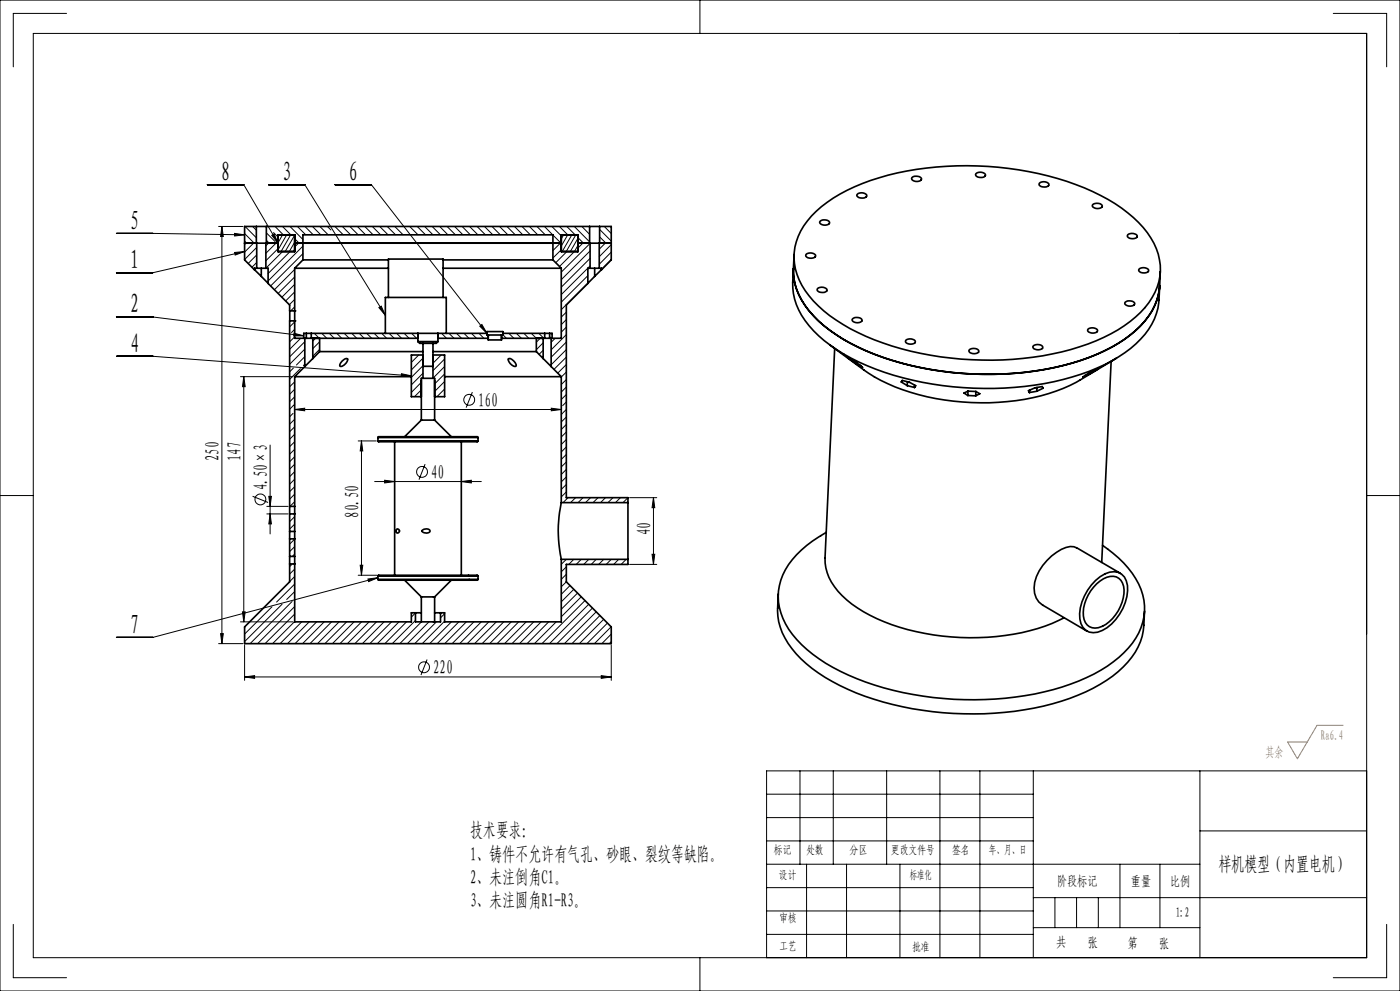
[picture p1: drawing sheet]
<svg xmlns="http://www.w3.org/2000/svg" width="420mm" height="297mm" viewBox="0 0 420 297" stroke-linecap="round" stroke-linejoin="round" font-family="sans-serif">
<g fill="none" stroke="#000" stroke-width=".3">
<path d="M0 0h420v297h-420zM10 10h400v277h-400zM20 4h-16v16M210 0v10M400 4h16v16M62.2 55.3h10.9l10.3 17.6M80.5 55.3h10.9l24.2 39.2M100.5 55.3h10.9l34.7 44.6M34.9 70l38.5 .4M65.6 67.9h7.3M66.6 67.9l.4 3h-.8zM66.6 67.9v125"/>
<path d="M70.4 70l3 .4-3 .3zM70.4 75.7l3-.3-2.8 1zM73.4 75.4l-27.5 6.3h-11M73.4 72.2l.6 .7M73.4 70l2.9 2.9M73.5 67.9l3.4 3.4M73.8 72.9l-.4 .4M75.8 67.9l1.1 1.1M76.1 72.9l-2.7 2.6M77 76.4l-2.5 2.5M77 78.7l-1.4 1.4M77 74.2l-3.6 3.6"/>
<path d="M79.9 72l.9 .9M79.9 69.8l2.6 2.6M80.5 72.9l-.7 .8M81.5 70.5l.7-.4 1.2 2.8zM82.1 69.7l1.3 1.3M82.5 67.9l2.5 2.5M82.8 72.9l-3 3M83.4 74.5l-3.6 3.6M83.5 70.4l-.1 .3M84.7 67.9l2.5 2.5-2.9 5M84.8 75.4l-5 5M84.8 70.4l-1.2 2"/>
<path d="M86 70.4l-2.6 4.5M87 67.9l3.9 3.9M87 75.4l-6.6 6.6M88.4 71.5l1.3 1.4M88.4 70.5l-2.9 4.9M88.4 72.6l-1.6 2.8M88.4 74.7l-.4 .7M89.2 67.9l2.5 2.5M89.5 72.9l-1.1 1.1M90.9 73.8l-10.5 10.4M90.9 76l-9.7 9.7M91.5 67.9l2.5 2.5"/>
<path d="M93.7 67.9l2.5 2.5M96 67.9l2.5 2.5M98.2 67.9l1.1 1M100.5 67.9l2.5 2.5M102.7 67.9l2.5 2.5M105 67.9l2.5 2.5M107.2 67.9l2.5 2.5M109.4 67.9l2.5 2.5M111.7 67.9l2.5 2.5M113.9 67.9l2.5 2.5M116.2 67.9l2.5 2.5M118.4 67.9l2.5 2.5"/>
<path d="M122.9 67.9l2.5 2.5M125.2 67.9l2.5 2.5M127.4 67.9l2.5 2.5M129.6 67.9l2.6 2.5M131.9 67.9l2.5 2.5M134.1 67.9l2.5 2.5M136.4 67.9l2.5 2.5M138.6 67.9l2.5 2.5M140.9 67.9l2.5 2.5M143.1 67.9l2.5 2.5M145.3 67.9l2.5 2.5M147.6 67.9l2.5 2.5"/>
<path d="M149.9 67.9l2.5 2.5M152.1 67.9l2.5 2.5M154.3 67.9l2.5 2.5M156.6 67.9l2.5 2.5M158.8 67.9l2.5 2.5M161.1 67.9l2.5 2.5M163.3 67.9l2.5 2.5M165.6 67.9l2.8 2.8M165.9 72.7l.2 .2M165.9 70.4l2.4 2.5M167.8 67.9l2.5 2.5-1.9 3.3M168.1 72.9l-2.2 2.2"/>
<path d="M168.4 74.9l-2.5 2.4M169.1 70.4l-.7 1.2M170 67.9l2.5 2.5M170.1 75.4l-3.4 3.3M171.6 70.4l-2.9 5M172.3 67.9l4.6 4.6M172.8 70.4l-2.9 5M173.4 73.5l-1.1 1.9-4.4 4.5M173.4 71.2l1.6 1.7M173.4 71.4l-2.3 4M174.6 67.9l2.3 2.3M174.8 72.9l-1.4 1.4"/>
<path d="M176.8 67.9l.1 .1M177 73l-8.6 8.6M177 75.2l-8.6 8.6M177 77.4l-8.6 8.7M177 79.7l-8.6 8.6M179.9 71l1.9 1.9M179.9 68.8l3.5 3.4M181.3 67.9l2.1 2.1M181.6 72.9l-1.8 1.8M183.4 73.3l-3.6 3.6M183.4 75.6l-3.6 3.6M183.4 77.8l-3 2.9"/>
<path d="M34.9 95h11l45.2 5.6M88.2 99.9l2.9 .7-3 .1zM88.4 80.7l-6.1 6.1M88.4 83l-5 4.9M88.4 85.2l-3.8 3.9M88.4 87.5l-2.7 2.7M88.4 89.7l-1.6 1.6M88.4 92l-1.2 1.2M88.4 96.5l-1.5 1.5M88.4 98.7l-.9 1M94.3 99.9l1.5 1.5M96.5 99.9l1.5 1.5"/>
<path d="M98.8 99.9l1.5 1.5M101 99.9l1.5 1.5M103.3 99.9l1.5 1.5M105.5 99.9l1.5 1.5M107.8 99.9l1.5 1.5M110 99.9l1.5 1.5M112.3 99.9l1.4 1.5M113.7 92.2l.7-.4 1.2 2.7zM114.5 99.9l1.5 1.5M116.7 99.9l1.6 1.5M119 99.9l1.5 1.5M121.2 99.9l1.5 1.5"/>
<path d="M123.5 99.9l1.5 1.5M132.5 99.9l1.4 1.5M134.7 99.9l1.5 1.5M136.9 99.9l1.6 1.5M139.2 99.9l1.5 1.5M141.4 99.9l1.5 1.5M143.7 99.9l1.5 1.5M143.9 97.8l.7-.5 1.5 2.6zM146 99.9l.1 .1M152.6 99.9l1.6 1.5M154.9 99.9l1.5 1.5M157.2 99.9l1.4 1.5"/>
<path d="M159.4 99.9l1.5 1.5M161.6 99.9l1.6 1.5M169.9 93.6l-1.5 1.4M169.9 95.8l-1.5 1.5M169.9 98l-1.5 1.6M176.4 82.6l-8 8M176.4 84.8l-8 8M35 106.8h10.9l77.5 5.8M72.1 112.9h15.8M73.1 112.9l.5 3h-.9zM73.1 112.9v73.5M88 110.3l-1.1 1.1"/>
<path d="M88.4 101l-1.5 1.4M88.4 114.4l-1.5 1.5M88.4 116.7l-1.5 1.5M88.4 118.9l-1.5 1.5M90.1 110.5l-3.2 3.2M90.2 101.4l-3.3 3.3M91.1 101.2l.2 .2M91.4 102.4l-4.5 4.6M91.4 104.6l-4.5 4.6M91.4 106.9l-2.5 2.5M91.4 109.1l-.4 .5M93.4 101.2l.2 .2"/>
<path d="M94.7 101.4l-.9 .8M95.9 102.4l-2.1 2.1M95.9 104.7l-2.1 2M120.4 112l3 .6-3 .2zM125.6 106.4l-2.2 2.2M126.4 116.8l-2 2.1M126.4 114.6l-3 3M126.9 109.6l-3.5 3.5M126.9 111.9l-3.5 3.5M126.9 107.3l-3.5 3.6M130.1 106.4l-.2 .2M131.4 101.1l.3 .3"/>
<path d="M132.4 106.4l-2.5 2.5M133.4 107.6l-3.5 3.5M133.4 112.1l-3 3M133.4 114.3l-3 3M133.4 116.6l-2.3 2.3M133.4 109.9l-3.5 3.4M133.4 118.8l-.1 .1M141.7 117.5l-1.9 4.7M146.4 100.4h.1M150.8 100.3l1.1 1.1M162.1 101.4l-1.2 1.1M162.9 105l-1.2 1.2"/>
<path d="M162.9 107.2l-.1 .1M162.9 102.7l-2 2.1M164.9 100.9l.5 .5M166.5 101.4l-1.2 1.2M169.9 100.3l-4.6 4.5M169.9 102.5l-4.6 4.6M169.9 104.8l-4.6 4.5M169.9 107l-3.7 3.7M169.9 109.3l-2.6 2.5M169.9 111.5l-1.5 1.5M169.9 113.8l-1.5 1.4M169.9 116l-1.5 1.5"/>
<path d="M169.9 118.2l-1.5 1.5M81 133.4v26.6M87.9 121.7l-1 1M87.9 123.9l-1 1M88.4 125.7l-1.5 1.4M88.4 127.9l-1.5 1.5M88.4 130.1l-1.5 1.6M88.4 132.4l-1.5 1.5M88.4 134.7l-1.5 1.4M88.4 136.9l-1.5 1.5M88.4 139.1l-1.5 1.5M88.4 121.2l-.4 .4"/>
<path d="M88.4 122.7l3-.4v.8zM88.4 122.7h80M107.5 132.1h5.4M108.4 132.1l.4 3h-.7zM108.4 132.1v40.3M127.5 139.1l-1.8 4.7M165.4 122.3l3 .4-3 .4zM168.7 123.9l-.3 .3M169.9 120.5l-1.1 1.1M169.9 125l-1.5 1.5M169.9 127.2l-1.5 1.5M169.9 129.5l-1.5 1.5"/>
<path d="M169.9 131.7l-1.5 1.5M169.9 133.9l-1.5 1.6M169.9 136.2l-1.5 1.5M169.9 138.5l-1.5 1.4M169.9 122.7l-1 1M0 148.5h10M75.8 148.7l4.6 1.9M80 154h6.4M80 151.8h6.4M80.6 148.8h.8l-.4 3zM81 154l.4 3h-.8zM87 154l-.1 .1"/>
<path d="M88.4 141.4l-1.5 1.5M88.4 143.6l-1.5 1.5M88.4 145.9l-1.5 1.5M88.4 148.1l-1.5 1.5M88.4 150.4l-1.4 1.4M88.4 154.8l-1.5 1.5M88.4 157.1l-1.5 1.5M112.4 144.3h32M115.4 143.9l3 .4-3 .4zM138.4 144.3l3-.4v.8zM169.9 140.7l-1.5 1.5M169.9 142.9l-1.5 1.5"/>
<path d="M169.9 145.2l-1.5 1.5M169.9 147.4l-1.5 1.5M170.4 149.2l-1.5 1.4M172.7 149.2l-1.5 1.4M174.9 149.2l-1.5 1.4M177.2 149.2l-1.6 1.4M179.4 149.2l-1.5 1.4M181.6 149.2l-1.4 1.4M183.9 149.2l-1.5 1.4M186.1 149.2l-1.5 1.4M188.4 149.2l-1.5 1.4M188.9 149.2h8.1"/>
<path d="M196 149.2l.4 2.9h-.8zM196 149.2v20M410 148.5h10M87.7 169l-.8 .8M88.4 166l-.7 .8M88.4 172.8l-1.5 1.5M88.4 170.6l-1.5 1.4M88.4 161.6l-1.5 1.5M88.4 163.8l-1.5 1.5M88.4 177.3l-2.4 2.4M88.4 175l-5.4 5.4M107.5 172.4h5.6"/>
<path d="M108.1 169.4h.7l-.4 3zM110.4 173.5l3-.4-2.8 1.2zM113.4 173.1l-67.5 17.9h-11M169.9 174.4l-1.5 1.5M169.9 172.1l-1.5 1.5M169.9 169.9l-1.5 1.5M169.9 167.6l-1.5 1.5M171 175.5l-2.6 2.6M172.1 176.6l-3.7 3.8M172.1 167.6l-1.5 1.6M173.2 177.8l-4.8 4.8M174.4 178.9l-6 6"/>
<path d="M174.4 167.6l-1.5 1.6M175.5 180l-12.9 12.9M176.6 167.6l-1.5 1.6M178.9 167.6l-1.5 1.6M181.1 167.6l-1.5 1.6M183.4 167.6l-1.5 1.6M185.6 167.6l-1.5 1.6M187.9 167.6l-1.6 1.6M188.9 169.2h8.1M195.6 166.1h.8l-.4 3.1zM65.6 192.9h7.3M66.2 189.9h.8l-.4 3z"/>
<path d="M72.1 186.4h15.8M72.7 183.4h.9l-.5 3zM73.4 193.4v10.5M81.6 181.9l-8.2 8.1M84.6 181.1l-11.2 11.2M87.6 180.3l-12.6 12.6M88.4 181.8l-11.1 11.1M88.4 186.3l-6.6 6.6M88.4 184l-8.9 8.9M90.5 186.4l-6.5 6.5M92.8 186.4l-6.5 6.5M95 186.4l-6.5 6.5"/>
<path d="M97.3 186.4l-6.5 6.5M99.5 186.4l-6.5 6.5M101.7 186.4l-6.4 6.5M104 186.4l-6.5 6.5M106.2 186.4l-6.5 6.5M108.5 186.4l-6.5 6.5M110.7 186.4l-6.5 6.5M113 186.4l-6.5 6.5M115.2 186.4l-6.5 6.5M117.5 186.4l-6.6 6.5M119.7 186.4l-6.5 6.5M122 186.4l-6.5 6.5"/>
<path d="M124.6 185.9l-6.9 7M124.6 183.7l-1.2 1.3M126.4 186.4l-6.5 6.5M128.1 197.7l-1.8 4.6M128.7 186.4l-6.5 6.5M130.9 186.4l-6.5 6.5M133.4 183.9l-1.2 1.3M133.4 186.2l-6.7 6.7M135.4 186.4l-6.5 6.5M137.7 186.4l-6.5 6.5M139.9 186.4l-6.5 6.5M142.2 186.4l-6.6 6.5"/>
<path d="M144.4 186.4l-6.5 6.5M146.6 186.4l-6.4 6.5M148.9 186.4l-6.5 6.5M151.1 186.4l-6.5 6.5M153.4 186.4l-6.5 6.5M155.6 186.4l-6.5 6.5M157.9 186.4l-6.5 6.5M160.1 186.4l-6.5 6.5M162.3 186.4l-6.4 6.5M164.6 186.4l-6.5 6.5M166.9 186.4l-6.6 6.5M176.6 181.1l-11.7 11.8"/>
<path d="M177.7 182.2l-10.6 10.7M178.9 183.4l-9.6 9.5M180 184.5l-8.4 8.4M181.1 185.6l-7.3 7.3M182.2 186.7l-6.1 6.2M183.3 187.9l-5 5M183.4 193.4v10.5M183.4 192.3l-.6 .6M183.4 190l-2.8 2.9M73.4 202.9l3-.4v.8zM73.4 202.9h110M180.4 202.5l3 .4-3 .4z"/>
<path d="M230 238h80M240 231v28M250 231v28M266 231v28M282 231v56M294 231v56M310 231v56M360 231v56M410 231h-180v56M230 245h80M230 252h80M230 259h130"/>
<path d="M242 259v28M254 259v28M270 259v28M336 259v19M348 259v19M360 249h50M4 277v16h16M230 266h80M230 273h80M310 278h50M310 269h100M316.5 269v9"/>
<path d="M323 269v9M329.5 269v9M416 277v16h-16M210 287v10M230 280h80"/>
<circle cx="140.8" cy="119.8" r="1.63"/>
<circle cx="78.1" cy="149.7" r="1.63"/>
<circle cx="126.6" cy="141.4" r="1.63"/>
<circle cx="127.2" cy="200" r="1.63"/>
</g>
<g fill="none" stroke="#000" stroke-width=".5">
<path d="M257.2 58.2a1.84 1.84 0 0 1 2.8 .5 1.84 1.84 0 0 1-3-.2zM273.6 53.2a1.95 1.95 0 0 1 2.9 .5 1.8 1.8 0 0 1-3-.2zM292.8 52.1a1.89 1.89 0 0 1 2.9 .4 1.84 1.84 0 0 1-3-.2zM311.8 54.9a1.84 1.84 0 0 1 2.9 .5 1.81 1.81 0 0 1-3-.2zM73.4 72.9h3.6M76.9 67.9h3M76.9 67.9h-3.5v10l2.9 3M76.9 67.9v5M77 72.9h2.8M77 72.9v7.5M79.8 72.9h3.6M79.8 72.9v7.5"/>
<path d="M79.9 67.9v5M79.9 67.9h97M83.4 70.4h5v5h-5zM88.4 72.9h80M90.9 77.9h25.6M90.9 77.9v-7.5h75v7.5M90.9 77.9l-2.5 2.5M132.9 77.9h33M165.9 77.9l2.5 2.5M168.4 70.4h5v5h-5zM173.4 72.9h3.6M176.9 67.9h3"/>
<path d="M176.9 67.9v5M177 72.9h2.8M177 72.9v7.5M179.8 72.9h3.6M179.8 72.9v7.5M179.9 67.9h3.5v10l-3 3M179.9 67.9v5M238.2 76.3l-.4 8.4a20.8 20.8 0 0 0 7.8 15.9 62.3 62.3 0 0 0 28.2 13.3 95.8 95.8 0 0 0 52.9-2.6 37.6 37.6 0 0 0 17.9-12.6 17.5 17.5 0 0 0 3.1-8.9l.2-4.2M241.8 76.2a1.87 1.87 0 0 1 2.9 .5 1.81 1.81 0 0 1-3-.2zM244.9 63.3a50.1 50.1 0 0 1 21.6-10.8 97.2 97.2 0 0 1 61.3 4.9 40.1 40.1 0 0 1 17.5 13.9 16.6 16.6 0 0 1-1.8 20.9 42.5 42.5 0 0 1-19.7 11.8 97.2 97.2 0 0 1-64-3.2 41.8 41.8 0 0 1-18.3-13.7 17 17 0 0 1 2-22.4zM246 66.3a1.9 1.9 0 0 1 2.9 .5 1.8 1.8 0 0 1-3-.2zM327.8 61.3a1.95 1.95 0 0 1 2.9 .5 1.8 1.8 0 0 1-3-.2z"/>
<path d="M338.3 70.4a1.9 1.9 0 0 1 2.9 .4 1.78 1.78 0 0 1-3-.1zM76.3 80.8l2.1 2M77 80.4h2.8M77 80.4h-.7v.5M78.4 82.8l2 2.1M78.4 80.4v2.4M79.8 80.4h.6v4.5l6.5 6.5v60.4M86.9 93.2h1.5M86.9 96.2h1.5M88.4 80.4h28.1M88.4 96.2h.1M88.4 93.2h.1"/>
<path d="M88.4 80.4v21h3.5M91.9 99.9h1.5M91.9 99.9v1.5M91.9 99.9h-.8v1.5M93.4 99.9v1.5M93.4 99.9h22.2M115.6 99.9v-10.8h18.3v10.8M115.6 99.9h18.3M116.5 89.1v-11.5h16.4v11.5M125.4 99.9v2.5M131.4 99.9v2.5M132.9 80.4h35.5"/>
<path d="M133.9 99.9h12.2M146.1 99.4h4.7v1h-4.7zM150.8 99.9h12.6M163.4 99.9h1.5M163.4 99.9v1.5M164.9 99.9v1.5M164.9 99.9h.7v1.5M168.4 80.4v21h-3.5M177 80.4h2.8M177 80.4h-.6v4.5l-6.5 6.5v57.8h18.5v1.4M178.4 82.8l-2 2.1M178.4 80.4v2.4"/>
<path d="M179.8 80.4h.6v.5M180.4 80.8l-2 2M238 80.5a20.5 20.5 0 0 0 7.3 15.5 62.1 62.1 0 0 0 27.8 13.5 96.5 96.5 0 0 0 53-2.2 38.4 38.4 0 0 0 18.4-12.4 17.5 17.5 0 0 0 3.4-9.3 20.1 20.1 0 0 1-8.5 14.6 60.6 60.6 0 0 1-28.8 11 97.3 97.3 0 0 1-52.7-6.9 39 39 0 0 1-17.2-14.1 17 17 0 0 1-2.7-9.7zM245.3 86.5a1.87 1.87 0 0 1 2.8 .5 1.81 1.81 0 0 1-3-.2zM255.8 95.6a1.9 1.9 0 0 1 2.8 .4 1.8 1.8 0 0 1-3-.2zM326.4 98.7a1.95 1.95 0 0 1 2.9 .4 1.82 1.82 0 0 1-3-.1zM337.5 90.6a1.95 1.95 0 0 1 2.9 .4 1.8 1.8 0 0 1-3-.2zM341.7 80.6a1.87 1.87 0 0 1 2.9 .5 1.84 1.84 0 0 1-3-.2zM348.1 81.4l-.2 4.2M88.4 112.9h35M88.4 112.9v38.9M91.4 109.9l-3 3"/>
<path d="M91.4 101.4v8.5M91.9 101.4h1.5M93.4 101.4h32M93.8 107.5l-2.4 2.4M93.8 101.4v6.1M95.9 105.4h31M95.9 105.4l-2.1 2.1M95.9 101.4v4M102.6 108.2l.8-.6 .7-.1a1.91 1.91 0 0 1-1.8 2.3l-.3-.1a1.36 1.36 0 0 1 .6-1.5zM125.4 102.4h6M125.4 102.4a1.88 1.88 0 0 0 2.2 .5h3.3l.5-.5M126.9 109.8h3"/>
<path d="M126.9 102.9v10.5M126.9 106.4h-3.5v12.5h3M129.9 105.4h31M129.9 102.9v10.5M129.9 106.4h3.5v12.5h-3M131.4 101.4h15.1M133.4 112.9h35M146.5 100.4v1.5h4v-1.5M150.5 101.4h12.9M152.6 107.5a2.26 2.26 0 0 1 2.2 2.2 2.1 2.1 0 0 1-2.3-2.1zM160.9 105.4l2 2.1M160.9 101.4v4"/>
<path d="M162.9 107.5l2.4 2.4M162.9 101.4v6.1M163.4 101.4h1.5M165.3 101.4v8.5M165.3 109.9l3.1 3M168.4 112.9v37.7M248.9 103.4l10.3 7.5a58.5 58.5 0 0 0 29.5 9.6 63.5 63.5 0 0 0 34.2-5.9l12-7.3M250.4 104.5l-2.9 62.7a15.6 15.6 0 0 0 6.5 12.6 53 53 0 0 0 26 10.5 70.3 70.3 0 0 0 35.7-3.5l3.6-1.7M254.9 107.6l2.2 1.6M254.9 107.6l-.6-.5 3.9 2.4 .6 .6-1.7-.9M254.9 107.5v.1M257.1 108.9v.3"/>
<path d="M271.7 102a1.9 1.9 0 0 1 2.9 .4 1.78 1.78 0 0 1-3-.1zM272.2 115.6l-1.8-1.1 .3-.5 2.2 .6 1.8 1-.3 .5M272.2 115.6l2.2 .5M272.2 114.4v1.2M274.4 115.4v.7M290.3 118.5l2.4 .1M290.4 117.2l-1.2 .6 1.1 .7M290.4 117.2l2.4 .1M290.4 117.2l-.1 1.3M290.8 104.8a1.9 1.9 0 0 1 2.9 .5 1.82 1.82 0 0 1-3-.2zM292.8 117.3l1.1 .7-1.2 .6M292.8 117.3l-.1 1.3"/>
<path d="M308.9 117l-.1 .6M310 103.7a1.9 1.9 0 0 1 2.8 .4 1.8 1.8 0 0 1-3-.2zM311 117.3l1.9-1-.2-.5-2.2 .4-2 .9 .3 .5M311 117.3l-2.2 .3M311.1 116.1l-.1 1.2M326.5 111.9v.4M328.9 110.9l.6-.5-4.7 2.7 1.7-.8M328.9 110.9l-2.4 1.4M328.9 110.7v.2M333.3 108.3l-2.8 60.3M113.4 132.1l.2 .3h29.6l.2-.3M113.4 131.1l.2-.2h29.6l.2 .2"/>
<path d="M113.4 131.1h30M113.4 132.1h30M113.4 131.1v1M118.4 132.4v40M126.4 125.9h4M126.4 125.9v-12.5h4v12.5M126.4 125.9l-5 5M130.4 125.9l5 5M138.4 132.4v40M143.4 131.1v1M86.9 159.3v2.2M86.9 151.8v2.2"/>
<path d="M86.9 159.3h1.5M86.9 154h1.5M86.9 151.8h1.5M86.9 154v5.3M88.4 159.3v2.2M88.4 151.8v2.2M88.4 154v5.3M126.7 158.9a1.4 1.4 0 0 1 2.3 .2v.1a1.63 1.63 0 0 1-2.4 .1zM168.4 150.6a39.8 39.8 0 0 0 0 17M168.4 150.6h20M188.4 150.6v17M247.9 159.6a29.8 29.8 0 0 0-13.1 12.7 17.6 17.6 0 0 0 4.2 19.4 49.8 49.8 0 0 0 20.6 12.7 98.3 98.3 0 0 0 59 1.5 42.3 42.3 0 0 0 21.1-13.1 16.7 16.7 0 0 0 0-21 35.3 35.3 0 0 0-8.9-8.4"/>
<path d="M86.9 166.8v2.2M86.9 161.5h1.5M86.9 169h1.5M86.9 166.8h1.5M86.9 161.5v5.3M88.4 166.8v2.2M88.4 161.5v5.3M88.4 169v17.4h35v-2.7h1.2M113.4 173.6l.2 .3h29.6l.2-.3M113.4 172.6l.2-.2h29.6l.2 .2M113.4 173.6h30M113.4 172.6h30"/>
<path d="M113.4 172.6v1M121.4 173.9l5 5M126.4 178.9h4M126.4 178.9v7.5M130.4 178.9v7.5M135.4 173.9l-5 5M143.4 172.6v1M168.4 167.6v18.8h-35v-2.7h-1.2M168.4 167.6h20M188.4 167.6v1.6h-18.5v5.2l13.5 13.5v5h-110v-5l13.5-13.5v-5.4M233.5 178a20.6 20.6 0 0 0 2 13.2 36.7 36.7 0 0 0 16.5 14.3 93.8 93.8 0 0 0 49.4 8 68.1 68.1 0 0 0 30.6-9.6 22.8 22.8 0 0 0 11-14.8l.4-5.9M328.7 174a7.6 7.6 0 0 1 6.7-2.5 4.8 4.8 0 0 1 2.9 5.6 15 15 0 0 1-7.6 11.8 4.3 4.3 0 0 1-6.7-3.4 14.5 14.5 0 0 1 4.7-11.5z"/>
<path d="M329 175a6.1 6.1 0 0 1 5.9-2.1 4.5 4.5 0 0 1 2.3 5 12.2 12.2 0 0 1-7.7 10.2 3.5 3.5 0 0 1-4.5-3.5 12.5 12.5 0 0 1 4-9.6zM336.1 171.8l-13.2-7.6a4.6 4.6 0 0 0-4.5 .4 15 15 0 0 0-8.2 11.6 5.6 5.6 0 0 0 2.7 5.2l13.1 7.7M124.6 183.7h1.8M124.6 183.7v2.7h1.8M126.4 186.4h4M130.4 183.7h1.8M132.2 183.7v2.7h-1.8"/>
<circle cx="119.3" cy="159.1" r=".57"/>
</g>
<path d="M402.9 217.4h-7.8l-5.9 10-2.9-5h5.9" fill="none" stroke="#ff8000" stroke-width=".3"/>
<g fill="#000">
<path d="M70.4 70l3 .4-3 .3zM70.4 75.7l3-.3-2.8 1zM81.5 70.5l.7-.4 1.2 2.8zM88.2 99.9l2.9 .7-3 .1zM113.7 92.2l.7-.4 1.2 2.7zM143.9 97.8l.7-.5 1.5 2.6zM120.4 112l3 .6-3 .2zM110.4 173.5l3-.4-2.8 1.2z"/>
<path d="M88.4 122.7l3-.4v.8zM165.4 122.3l3 .4-3 .4z"/>
<path d="M81 154l.4 3h-.8zM80.6 148.8h.8l-.4 3zM108.1 169.4h.7l-.4 3zM108.4 132.1l.4 3h-.7z"/>
<path d="M115.4 143.9l3 .4-3 .4zM138.4 144.3l3-.4v.8z"/>
<path d="M196 149.2l.4 2.9h-.8zM195.6 166.1h.8l-.4 3.1zM66.6 67.9l.4 3h-.8zM66.2 189.9h.8l-.4 3zM73.1 112.9l.5 3h-.9zM72.7 183.4h.9l-.5 3z"/>
<path d="M73.4 202.9l3-.4v.8zM180.4 202.5l3 .4-3 .4z"/>
</g>
<g font-size="8.1">
<text x="66.3" y="54.3">8</text>
<text x="84.7" y="54.3">3</text>
<text x="104.6" y="54.3">6</text>
<text x="39" y="68.9">5</text>
<text x="39" y="80.6">1</text>
<text x="39" y="93.9">2</text>
<text x="39.1" y="105.7">4</text>
<text x="39.1" y="190">7</text>
</g>
<g font-size="5.8">
<text x="143.5" y="121.9">160</text>
<text x="65.8" y="138.3" transform="rotate(-90 65.8 138.3)">250</text>
<text x="72.3" y="138.3" transform="rotate(-90 72.3 138.3)">147</text>
<text x="129.3" y="143.5">40</text>
<text x="80.2" y="147" transform="rotate(-90 80.2 147)">4.50×3</text>
<text x="107.6" y="155.1" transform="rotate(-90 107.6 155.1)">80.50</text>
<text x="195.2" y="160.4" transform="rotate(-90 195.2 160.4)">40</text>
<text x="129.9" y="202.1">220</text>
<text x="141" y="251">技术要求：</text>
<text x="141" y="258">1、铸件不允许有气孔、砂眼、裂纹等缺陷。</text>
<text x="365.6" y="261.2">样机模型（内置电机）</text>
<text x="141" y="265">2、未注倒角C1。</text>
<text x="141" y="272">3、未注圆角R1-R3。</text>
</g>
<g font-size="4.1" fill="#ff8000">
<text x="396.2" y="221.8">Ra6.4</text>
<text x="379.6" y="226.8">其余</text>
</g>
<g font-size="4.1">
<text x="317" y="265.5">阶段标记</text>
<text x="339.3" y="265.5">重量</text>
<text x="351" y="265.5">比例</text>
<text x="352.7" y="274.8">1:2</text>
<text x="316.8" y="283.8">共</text>
<text x="326.3" y="283.8">张</text>
<text x="338.3" y="284">第</text>
<text x="347.7" y="284">张</text>
</g>
<g font-size="3.5">
<text x="232.2" y="255.8">标记</text>
<text x="241.8" y="255.8">处数</text>
<text x="254.8" y="255.8">分区</text>
<text x="267.3" y="255.8">更改文件号</text>
<text x="285.5" y="255.8">签名</text>
<text x="296.6" y="255.8">年、月、日</text>
<text x="233.7" y="263.5">设计</text>
<text x="273" y="263.5">标准化</text>
<text x="233.8" y="276.5">审核</text>
<text x="233.8" y="284.8">工艺</text>
<text x="273.6" y="284.9">批准</text>
</g>
</svg>
